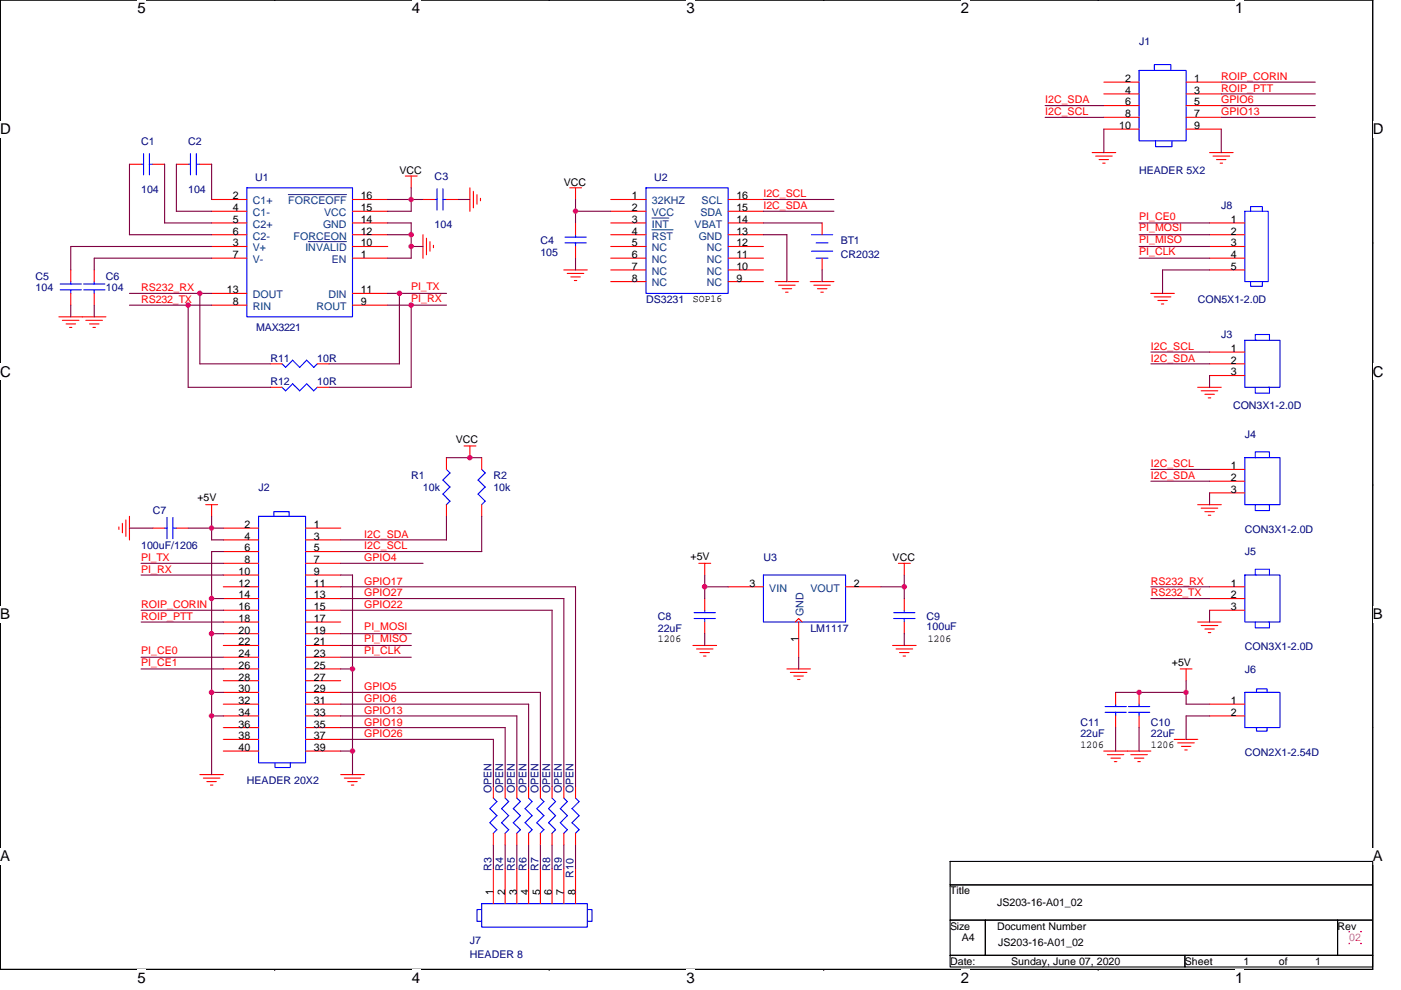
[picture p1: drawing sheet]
<svg xmlns="http://www.w3.org/2000/svg" width="297mm" height="210mm" viewBox="0 0 297 210" stroke-linecap="round" stroke-linejoin="round" font-family="sans-serif">
<path d="M.1 0h290.9v205.6h-290.9z" fill="none" stroke="#000" stroke-width=".23"/>
<g fill="#fff">
<path d="M29.1 0h1.8v3.5h-1.8z"/>
<path d="M29.1 205.6h1.8v3.5h-1.8z"/>
</g>
<path d="M58.2 0h.1M58.2 205.6h.1" fill="none" stroke="#000" stroke-width=".23"/>
<g fill="#fff">
<path d="M87.3 0h1.8v3.5h-1.8z"/>
<path d="M87.3 205.6h1.8v3.5h-1.8z"/>
</g>
<path d="M116.4 0h.1M116.4 205.6h.1" fill="none" stroke="#000" stroke-width=".23"/>
<g fill="#fff">
<path d="M145.5 0h1.8v3.5h-1.8z"/>
<path d="M145.5 205.6h1.8v3.5h-1.8z"/>
</g>
<path d="M174.6 0h.1M174.6 205.6h.1" fill="none" stroke="#000" stroke-width=".23"/>
<g fill="#fff">
<path d="M203.7 0h1.8v3.5h-1.8z"/>
<path d="M203.7 205.6h1.8v3.5h-1.8z"/>
</g>
<path d="M232.8 0h.1M232.8 205.6h.1" fill="none" stroke="#000" stroke-width=".23"/>
<g fill="#fff">
<path d="M261.9 0h1.8v3.5h-1.8z"/>
<path d="M261.9 205.6h1.8v3.5h-1.8z"/>
<path d="M.1 25.7h2.2v3.5h-2.2z"/>
<path d="M291 25.7h2.3v3.5h-2.3z"/>
<path d="M.1 77.1h2.2v3.5h-2.2z"/>
<path d="M291 77.1h2.3v3.5h-2.3z"/>
</g>
<path d="M.1 51.4h.1M291 51.4h.1" fill="none" stroke="#000" stroke-width=".23"/>
<g fill="#fff">
<path d="M.1 128.5h2.1v3.5h-2.1z"/>
<path d="M291 128.5h2.1v3.5h-2.1z"/>
</g>
<path d="M.1 102.8h.1M291 102.8h.1" fill="none" stroke="#000" stroke-width=".23"/>
<g fill="#fff">
<path d="M0 179.9h2.2v3.5h-2.2z"/>
<path d="M291 179.9h2.2v3.5h-2.2z"/>
</g>
<path d="M.1 154.2h.1M291 154.2h.1M201.4 182.7h89.6v5h-89.6zM201.4 187.7h89.6v7.5h-89.6zM201.4 195.2h7.5v7.4h-7.5zM208.9 195.2h74.7v7.4h-74.7zM283.6 195.2h7.4v7.4h-7.4zM201.4 202.6h49.8v2.5h-49.8zM251.2 202.6h39.8v2.5h-39.8z" fill="none" stroke="#000" stroke-width=".23"/>
<g fill="none" stroke="#f00" stroke-width=".23">
<path d="M234 17.4h7.5M234 19.9h7.5M251.5 17.4h7.4M251.5 19.9h7.4M27.4 34.8h2.5M32.4 34.8h2.5M37.4 34.8h2.5M42.4 34.8h2.5M85.9 37.3h2.6M87.2 37.3v2.6M99.6 39.8v5M120.8 39.8h2.5"/>
<path d="M122 39.8v2.5M231.6 32.4h5M232.3 33.1h3.5M233 33.8h2M233.8 34.6h.5M234 22.4h7.5M234 24.9h7.5M234 27.4h7.5M251.5 22.4h7.4M251.5 24.9h7.4M251.5 27.4h7.4M256.5 32.4h4.9"/>
<path d="M257.2 33.1h3.5M257.9 33.8h2M258.7 34.6h.5M15 57.3v2.4M20 57.3v2.4M44.9 42.3h7.4M44.9 44.8h7.4M44.9 47.3h7.4M44.9 49.8h7.4M44.9 52.3h7.4M44.9 54.8h7.4M74.7 42.3h7.5"/>
<path d="M74.7 44.8h7.5M74.7 47.3h7.5M74.7 49.8h7.5M74.7 52.3h7.5M74.7 54.8h7.5M89.7 42.3h2.5M89.7 49.8v5M90.4 50.5v3.5M91.2 51.3v2M91.9 52v.5M94.7 42.3h2.4M100.4 40.6v3.5"/>
<path d="M101.1 41.3v2M101.9 42.1v.5M119.5 57.3h5M120.3 58h3.5M121 58.7h2M121.8 59.5h.5M122 47.3v2.5M122 52.3v2.5M129.5 57.3h7.5M129.5 59.7h7.5M129.5 42.3h7.5M129.5 44.8h7.5"/>
<path d="M129.5 47.3h7.5M129.5 49.8h7.5M129.5 52.3h7.5M129.5 54.8h7.5M154.4 57.3h7.5M154.4 59.7h7.5M154.4 42.3h7.5M154.4 44.8h7.5M154.4 47.3h7.5M154.4 49.8h7.5M154.4 52.3h7.5M154.4 54.8h7.5"/>
<path d="M164.3 59.7h5M171.8 59.7h5M174.3 47.3v2.5M174.3 54.8v2.5M256.5 57.3h7.4M256.5 47.3h7.4M256.5 49.8h7.4M256.5 52.3h7.4M256.5 54.8h7.4M12.5 67.2h10M13.2 67.9h3.5M14 68.7h2"/>
<path d="M14.7 69.4h.5M15 62.2v2.5M18.2 67.9h3.5M19 68.7h2M19.7 69.4h.5M20 62.2v2.5M44.9 62.2h7.4M44.9 64.7h7.4M57.3 77.2h2.5M67.3 77.2h2.5M74.7 62.2h7.5M74.7 64.7h7.5"/>
<path d="M165.1 60.5h3.5M165.8 61.2h2M166.6 62h.5M172.5 60.5h3.5M173.3 61.2h2M174 62h.6M244 62.2h5M244.7 63h3.5M245.5 63.7h2M246.2 64.5h.5M256.5 74.7h7.4M256.5 77.2h7.4"/>
<path d="M256.5 79.7h7.4M57.3 82.1h2.5M67.3 82.1h2.5M94.7 97.1v2.5M98.4 94.6h2.5M99.6 94.6v2.5M102.1 97.1v2.5M253.9 82.1h5M254.7 82.9h3.5M255.5 83.6h2M256.2 84.4h.5M256.5 99.6h7.4"/>
<path d="M25.2 111.8v.5M25.9 111v2M26.7 110.3v3.5M27.4 109.5v5M32.4 112h2.5M37.4 112h2.5M43.6 107h2.5M44.9 107v2.5M47.3 119.5h7.5M47.3 112h7.5M47.3 114.5h7.5M47.3 117h7.5"/>
<path d="M64.8 119.5h7.4M64.8 112h7.4M64.8 114.5h7.4M64.8 117h7.4M94.7 107v2.5M102.1 107v2.5M148.2 119.5h2.5M149.4 119.5v2.5M190.5 119.5h2.5M191.7 119.5v2.5M253.9 107h5M254.7 107.8h3.5"/>
<path d="M255.5 108.5h2M256.2 109.3h.5M256.5 102.1h7.4M256.5 104.5h7.4M47.3 131.9h7.5M47.3 136.9h7.5M47.3 122h7.5M47.3 124.5h7.5M47.3 127h7.5M47.3 129.4h7.5M47.3 134.4h7.5M47.3 139.4h7.5"/>
<path d="M64.8 131.9h7.4M64.8 136.9h7.4M64.8 122h7.4M64.8 124.5h7.4M64.8 127h7.4M64.8 129.4h7.4M64.8 134.4h7.4M64.8 139.4h7.4M146.9 136.9h5M147.7 137.6h3.5M148.4 138.4h2M149.2 139.1h.5"/>
<path d="M149.4 127v2.4M149.4 131.9v2.5M154.4 124.5h7.5M168.6 131.9l.7-.7 .8 .7M169.3 131.9v7.5M179.3 124.5h7.4M189.2 136.9h5M190 137.6h3.5M190.7 138.4h2M191.5 139.1h.5M191.7 127v2.4M191.7 131.9v2.5"/>
<path d="M253.9 131.9h5M254.7 132.7h3.5M255.5 133.4h2M256.2 134.2h.5M256.5 124.5h7.4M256.5 127h7.4M256.5 129.4h7.4M47.3 141.9h7.5M47.3 156.8h7.5M47.3 159.3h7.5M47.3 144.4h7.5M47.3 146.9h7.5"/>
<path d="M47.3 149.4h7.5M47.3 151.8h7.5M47.3 154.3h7.5M64.8 141.9h7.4M64.8 156.8h7.4M64.8 159.3h7.4M64.8 144.4h7.4M64.8 146.9h7.4M64.8 149.4h7.4M64.8 151.8h7.4M64.8 154.3h7.4M166.8 141.9h5"/>
<path d="M167.6 142.6h3.5M168.3 143.4h2M169.1 144.1h.5M234 159.3h10M236.5 146.9v2.5M236.5 151.8v2.5M241.5 146.9v2.5M241.5 151.8v2.5M249 156.8h5M249.7 157.6h3.5M250.2 141.9h2.5M250.5 158.3h2"/>
<path d="M251.2 159.1h.5M251.5 141.9v2.5M256.5 149.4h7.4M256.5 151.8h7.4M42.4 164.3h5M43.1 165h3.5M43.9 165.8h2M44.6 166.5h.5M72.2 164.3h5.1M73 165h3.5M73.7 165.8h2M74.5 166.5h.5"/>
<path d="M104.6 166.8v2.5M104.6 176.7v2.5M107.1 166.8v2.5M107.1 176.7v2.5M109.6 166.8v2.5M109.6 176.7v2.5M112.1 166.8v2.5M112.1 176.7v2.5M114.6 166.8v2.5M114.6 176.7v2.5M117 166.8v2.5M117 176.7v2.5"/>
<path d="M119.5 166.8v2.5M119.5 176.7v2.5M122 166.8v2.5M122 176.7v2.5M234.8 160.1h3.5M235.5 160.8h2M236.3 161.5h.5M239.8 160.1h3.5M240.5 160.8h2M241.2 161.5h.6M104.6 184.2v7.5M107.1 184.2v7.5"/>
<path d="M109.6 184.2v7.5M112.1 184.2v7.5M114.6 184.2v7.5M117 184.2v7.5M119.5 184.2v7.5M122 184.2v7.5"/>
</g>
<g fill="none" stroke="#00f" stroke-width=".23">
<path d="M241.5 14.9h10v15h-10zM244.7 14.9v-1.2h3.5v1.2M29.9 34.8h.6M30.4 32.6v4.5M31.7 34.8h.7M31.7 32.6v4.5M39.9 34.8h.5M40.4 32.6v4.5M41.6 34.8h.8M41.6 32.6v4.5M52.3 39.8h22.4v27.4h-22.4zM137 39.8h17.4v22.4h-17.4z"/>
<path d="M245 29.9v1.2h3.5v-1.2M15 59.7v.6M20 59.7v.6M92.2 42.3h.5M92.7 40v4.6M93.9 42.3h.8M93.9 40v4.6M119.8 51.5h4.5M119.8 50.3h4.5M122 49.8v.5M122 51.5v.8M172 49.8h4.5"/>
<path d="M172 53.3h4.5M173 51.5h2.6M173 54.8h2.6M263.9 44.8h5v14.9h-5zM265.2 44.8v-1h2.4v1M265.2 59.7v1h2.4v-1M12.8 61.5h4.4M12.8 60.2h4.4M15 61.5v.7M17.7 61.5h4.5M17.7 60.2h4.5M20 61.5v.7"/>
<path d="M62 76.4l1.5 1.5M62 76.4l-1.5 1.5-.7-.7M65 76.4l1.5 1.5 .8-.7M65 76.4l-1.5 1.5M263.9 72.2h7.5v9.9h-7.5zM266.4 72.2h-.3v-1.2h3.1v1.2M62 81.4l1.5 1.5M62 81.4l-1.5 1.5-.7-.8M65 81.4l1.5 1.5 .8-.8M65 81.4l-1.5 1.5M94.7 99.6l.7 .7M102.1 99.6l.8 .7"/>
<path d="M263.9 97.1h7.5v9.9h-7.5zM266.1 82.1v1.3h3.1v-1.3h-.3M266.4 97.1h-.3v-1.3h3.1v1.3M34.9 112h.5M35.4 109.7v4.6M36.6 112h.8M36.7 109.7v4.6M54.8 109.5h10v52.3h-10zM58.1 109.5v-1h3.2v1M93.9 101.8l1.5 1.5-1.5 1.5M93.9 104.8l1.5 1.5M95.4 100.3l-1.5 1.5"/>
<path d="M95.4 106.3l-.8 .8M101.4 104.8l1.5 1.5M102.9 100.3l-1.6 1.5 1.6 1.5-1.6 1.5M102.9 106.3l-.8 .8M266.1 107v1.3h3.1v-1.3h-.3M147.2 131.2h4.5M147.2 129.9h4.5M149.4 129.4v.6M149.4 131.2v.7M161.9 122h17.4v9.9h-17.4zM189.5 131.2h4.5M189.5 129.9h4.5"/>
<path d="M191.7 129.4v.6M191.7 131.2v.7M263.9 122h7.5v9.9h-7.5zM266.1 131.9v1.3h3.1v-1.3h-.3M266.4 122h-.3v-1.3h3.1v1.3M234.3 151.1h4.5M234.3 149.9h4.5M236.5 149.4v.5M236.5 151.1v.7M239.3 151.1h4.5M239.3 149.9h4.5M241.5 149.4v.5"/>
<path d="M241.5 151.1v.7M263.9 146.9h7.5v7.4h-7.5zM266.4 154.3v.8h2.2v-.8M266.4 146.9v-.8h2.2v.8M58.3 161.8v1h3.2v-1M103.9 174.5l1.5 1.5M104.6 169.3l.8 .7M105.3 170l-1.5 1.5 1.6 1.5M105.3 173l-1.5 1.5M105.3 176l-.7 .8M106.4 171.5l1.5 1.5-1.6 1.5M106.4 174.5l1.5 1.5-.8 .8"/>
<path d="M107.1 169.3l.8 .7M107.8 170l-1.5 1.5M108.8 174.5l1.6 1.5-.8 .8M109.6 169.3l.8 .7M110.3 170l-1.5 1.5 1.6 1.5-1.6 1.5M111.3 174.5l1.5 1.5M112.1 169.3l.7 .7M112.8 170l-1.5 1.5 1.5 1.5M112.8 173l-1.5 1.5M112.8 176l-.7 .8M113.8 174.5l1.5 1.5-.7 .8M114.6 169.3l.7 .7"/>
<path d="M115.3 170l-1.5 1.5 1.5 1.5-1.5 1.5M116.3 174.5l1.5 1.5M117 169.3l.8 .7M117.8 170l-1.5 1.5 1.5 1.5M117.8 173l-1.5 1.5M117.8 176l-.8 .8M118.8 174.5l1.5 1.5M119.5 169.3l.8 .7M120.3 170l-1.5 1.5 1.5 1.5M120.3 173l-1.5 1.5M120.3 176l-.8 .8M121.3 174.5l1.5 1.5"/>
<path d="M122 169.3l.8 .7M122.8 170l-1.5 1.5 1.5 1.5M122.8 173l-1.5 1.5M122.8 176l-.8 .8M102.1 191.7h22.4v4.9h-22.4zM102.1 192.9h-1v2.5h1M124.5 192.9h1v2.5h-1"/>
</g>
<path d="M61.1 41.3h12.4M65.4 51.2h8.1M138.2 46.2h3.6M138.2 48.7h4.5" fill="none" stroke="#004080" stroke-width=".21"/>
<g fill="none" stroke="#800040" stroke-width=".23">
<path d="M258.9 17.4h20M258.9 19.9h20M27.4 34.8v15M34.9 34.8v12.5h10M37.4 34.8v10M44.9 34.8v7.5M87.2 39.8v5h-5M221.6 22.4h12.5M221.6 24.9h12.5M234 27.4v5M258.9 22.4h20M258.9 24.9h20"/>
<path d="M258.9 27.4v5M27.4 49.8h17.5M37.4 44.8h7.5M44.9 52.3h-29.9v5M44.9 54.8h-24.9v2.5M82.2 42.3h7.5M82.2 47.3h5v7.5h-5M82.2 49.8h5M87.2 52.3h2.5M97.1 42.3h2.5M122 44.8h7.5M122 42.3v5"/>
<path d="M122 54.7v2.6M161.8 49.8h5v9.9M161.8 42.3h15M161.8 44.8h15M161.8 47.3h12.5M174.3 57.2v2.5M241.5 47.3h15M241.5 49.8h15M241.5 52.3h15M241.5 54.8h15M256.5 57.3h-10v5M15 64.7v2.5"/>
<path d="M20 64.7v2.5M39.9 64.7v17.5l17.4-.1M42.4 62.2v15h14.9M44.9 62.2h-17.5M44.9 64.7h-17.5M84.7 62.2v15h-15M87.2 64.7v17.5l-17.5-.1M94.7 64.7h-12.5M94.7 62.2h-12.5M244 77.2h12.5M244 74.7h12.5M256.5 79.7v2.5"/>
<path d="M102.1 97.1h-7.5M244 99.6h12.5M27.4 112h5M29.9 119.5h17.4M39.9 112h7.5M44.9 109.5v5M44.9 114.5h2.5M47.4 117h-2.5v47.3M72.2 114.5h22.5M72.2 119.5h17.5M94.7 109.5v5M102.1 109.5v7.5h-29.9"/>
<path d="M244 102.1h12.5M256.5 104.5v2.6M29.9 139.4h17.4M29.9 122h17.4M29.9 129.4h17.5M29.9 131.9h17.5M44.9 134.4h2.5M44.9 127h2.5M72.2 134.4h15M72.2 139.4h15M72.2 136.9h15M72.2 122h2.6l-.1 42.3"/>
<path d="M72.2 124.5h49.8M72.2 127h47.4M72.2 129.4h44.9M117 129.4v37.4M119.5 127v39.8M122 124.5v42.3M149.4 122v5M149.4 124.5h5M149.4 134.4v2.5M169.3 139.4v2.5M186.8 124.5h4.9M191.7 122v5"/>
<path d="M191.7 134.4v2.5M244 124.5h12.5M244 127h12.5M256.5 129.4v2.6M29.9 141.9h17.4M44.9 146.9h2.5M44.9 151.8h2.5M72.2 159.3h2.6M72.2 141.9h2.6M72.2 146.9h42.4v19.9M72.2 149.4h39.9M72.2 151.8h37.4"/>
<path d="M72.2 154.3h34.9v12.5M72.2 156.8h32.4M104.6 156.8v10M109.6 151.8v15M112.1 149.4v17.4M236.5 154.3v5M241.5 154.3v5M251.5 144.4v5h5M251.5 146.9h-15M256.5 151.8h-5v5M104.6 179.2v5M107.1 179.2v5"/>
<path d="M109.6 179.2v5M112.1 179.2v5M114.6 179.2v5M117 179.2v5M119.5 179.2v5M122 179.2v5"/>
</g>
<path d="M286 197.6l.1 .1z" fill="#f0f"/>
<path d="M286 197.5l.1 .2z" fill="none" stroke="#f0f" stroke-width=".21"/>
<path d="M288.5 197.6l.1 .1z" fill="#f0f"/>
<path d="M288.5 197.5l.1 .2z" fill="none" stroke="#f0f" stroke-width=".21"/>
<path d="M288.5 200.1l.1 .1z" fill="#f0f"/>
<path d="M288.5 200l.1 .2z" fill="none" stroke="#f0f" stroke-width=".21"/>
<path d="M286 200.1l.1 .1z" fill="#f0f"/>
<path d="M286 200l.1 .2z" fill="none" stroke="#f0f" stroke-width=".21"/>
<g fill="#f0f" stroke="#f0f" stroke-width=".23">
<circle cx="122" cy="44.8" r=".49"/>
<circle cx="42.4" cy="62.2" r=".49"/>
<circle cx="44.8" cy="146.9" r=".49"/>
<circle cx="241.5" cy="146.9" r=".49"/>
<circle cx="149.4" cy="124.4" r=".5"/>
<circle cx="191.7" cy="124.4" r=".49"/>
<circle cx="44.8" cy="112" r=".49"/>
<circle cx="87.2" cy="42.3" r=".49"/>
<circle cx="74.7" cy="141.9" r=".49"/>
<circle cx="74.7" cy="159.3" r=".49"/>
<circle cx="44.8" cy="151.8" r=".49"/>
<circle cx="99.6" cy="97.1" r=".49"/>
<circle cx="44.8" cy="126.9" r=".49"/>
<circle cx="44.8" cy="134.4" r=".49"/>
<circle cx="251.5" cy="146.9" r=".49"/>
<circle cx="87.2" cy="52.3" r=".49"/>
<circle cx="87.2" cy="49.8" r=".5"/>
<circle cx="84.7" cy="62.2" r=".49"/>
<circle cx="39.9" cy="64.7" r=".49"/>
<circle cx="87.2" cy="64.7" r=".49"/>
</g>
<g font-size="3.2">
<text x="29.1" y="2.8">5</text>
<text x="87.3" y="2.8">4</text>
<text x="145.5" y="2.8">3</text>
<text x="203.7" y="2.8">2</text>
<text x="261.9" y="2.8">1</text>
<text x=".1" y="28.5">D</text>
<text x="291" y="28.5">D</text>
<text x=".1" y="79.9">C</text>
<text x="291" y="79.9">C</text>
<text x=".1" y="131.3">B</text>
<text x="291" y="131.3">B</text>
<text x=".1" y="182.7">A</text>
<text x="291" y="182.7">A</text>
<text x="29.1" y="208.4">5</text>
<text x="87.3" y="208.4">4</text>
<text x="145.5" y="208.4">3</text>
<text x="203.7" y="208.4">2</text>
<text x="261.9" y="208.4">1</text>
</g>
<g font-size="2.2" fill="#000080">
<text x="241.5" y="9.5">J1</text>
<text x="29.9" y="30.6">C1</text>
<text x="39.9" y="30.6">C2</text>
<text x="29.9" y="40.9">104</text>
<text x="39.9" y="40.9">104</text>
<text x="54.1" y="38.4">U1</text>
<text x="92.2" y="38.1">C3</text>
<text x="138.7" y="38.4">U2</text>
<text x="241.5" y="36.9">HEADER 5X2</text>
<text x="258.9" y="44.3">J8</text>
<text x="92.2" y="48.3">104</text>
<text x="114.6" y="51.8">C4</text>
<text x="178.3" y="51.8">BT1</text>
<text x="7.5" y="59.3">C5</text>
<text x="22.5" y="59.3">C6</text>
<text x="114.6" y="54.3">105</text>
<text x="178.3" y="54.8">CR2032</text>
<text x="7.5" y="61.8">104</text>
<text x="22.5" y="61.8">104</text>
<text x="137" y="64.3">DS3231</text>
<text x="254" y="64.3">CON5X1-2.0D</text>
<text x="54.3" y="70.2">MAX3221</text>
<text x="258.9" y="71.7">J3</text>
<text x="57.3" y="76.7">R11</text>
<text x="67.3" y="76.7">10R</text>
<text x="57.3" y="81.7">R12</text>
<text x="67.3" y="81.7">10R</text>
<text x="261.4" y="86.7">CON3X1-2.0D</text>
<text x="263.9" y="92.9">J4</text>
<text x="87.2" y="101.6">R1</text>
<text x="104.6" y="101.6">R2</text>
<text x="54.8" y="104.1">J2</text>
<text x="89.7" y="104.1">10k</text>
<text x="104.6" y="104.1">10k</text>
<text x="32.4" y="109.1">C7</text>
<text x="263.9" y="113.1">CON3X1-2.0D</text>
<text x="29.9" y="116.5">100uF/1206</text>
<text x="161.9" y="119">U3</text>
<text x="263.9" y="117.8">J5</text>
<text x="139.5" y="131.5">C8</text>
<text x="196.5" y="131.5">C9</text>
<text x="139.5" y="134">22uF</text>
<text x="171.8" y="134">LM1117</text>
<text x="196.5" y="133.7">100uF</text>
<text x="263.9" y="137.9">CON3X1-2.0D</text>
<text x="263.9" y="142.7">J6</text>
<text x="229.1" y="153.9">C11</text>
<text x="244" y="153.9">C10</text>
<text x="229.1" y="156.4">22uF</text>
<text x="244" y="156.4">22uF</text>
<text x="263.9" y="160.3">CON2X1-2.54D</text>
<text x="52.3" y="166.3">HEADER 20X2</text>
<text x="104.2" y="168.3" transform="rotate(-90 104.2 168.3)">OPEN</text>
<text x="106.7" y="168.3" transform="rotate(-90 106.7 168.3)">OPEN</text>
<text x="109.2" y="168.3" transform="rotate(-90 109.2 168.3)">OPEN</text>
<text x="111.7" y="168.3" transform="rotate(-90 111.7 168.3)">OPEN</text>
<text x="114.1" y="168.3" transform="rotate(-90 114.1 168.3)">OPEN</text>
<text x="116.6" y="168.3" transform="rotate(-90 116.6 168.3)">OPEN</text>
<text x="119.1" y="168.3" transform="rotate(-90 119.1 168.3)">OPEN</text>
<text x="121.6" y="168.3" transform="rotate(-90 121.6 168.3)">OPEN</text>
<text x="104.2" y="184.7" transform="rotate(-90 104.2 184.7)">R3</text>
<text x="106.7" y="184.7" transform="rotate(-90 106.7 184.7)">R4</text>
<text x="109.2" y="184.7" transform="rotate(-90 109.2 184.7)">R5</text>
<text x="111.7" y="184.7" transform="rotate(-90 111.7 184.7)">R6</text>
<text x="114.1" y="184.7" transform="rotate(-90 114.1 184.7)">R7</text>
<text x="116.6" y="184.7" transform="rotate(-90 116.6 184.7)">R8</text>
<text x="119.1" y="184.7" transform="rotate(-90 119.1 184.7)">R9</text>
<text x="121.6" y="186.2" transform="rotate(-90 121.6 186.2)">R10</text>
<text x="99.6" y="200.2">J7</text>
<text x="99.6" y="203.2">HEADER 8</text>
</g>
<g font-size="2.2">
<text x="238.5" y="17.4">2</text>
<text x="253.2" y="17.4">1</text>
<text x="238.5" y="19.9">4</text>
<text x="238.5" y="22.4">6</text>
<text x="253.2" y="19.9">3</text>
<text x="253.2" y="22.4">5</text>
<text x="237.3" y="27.4">10</text>
<text x="238.5" y="24.9">8</text>
<text x="253.2" y="24.9">7</text>
<text x="253.2" y="27.4">9</text>
<text x="84.7" y="36.9">VCC</text>
<text x="119.5" y="39.4">VCC</text>
<text x="49.4" y="42.3">2</text>
<text x="49.4" y="44.8">4</text>
<text x="49.4" y="47.3">5</text>
<text x="76.5" y="47.3">14</text>
<text x="76.5" y="44.8">15</text>
<text x="76.5" y="42.3">16</text>
<text x="134" y="42.3">1</text>
<text x="134" y="44.8">2</text>
<text x="134" y="47.3">3</text>
<text x="156.1" y="47.3">14</text>
<text x="156.1" y="44.8">15</text>
<text x="156.1" y="42.3">16</text>
<text x="260.9" y="47.3">1</text>
<text x="49.4" y="52.3">3</text>
<text x="49.4" y="49.8">6</text>
<text x="76.5" y="52.3">10</text>
<text x="76.5" y="49.8">12</text>
<text x="134" y="49.8">4</text>
<text x="134" y="52.3">5</text>
<text x="156.1" y="52.3">12</text>
<text x="156.1" y="49.8">13</text>
<text x="260.9" y="49.8">2</text>
<text x="260.9" y="52.3">3</text>
<text x="49.4" y="54.7">7</text>
<text x="76.5" y="54.7">1</text>
<text x="134" y="54.7">6</text>
<text x="134" y="57.2">7</text>
<text x="134" y="59.7">8</text>
<text x="156.1" y="59.7">9</text>
<text x="156.1" y="57.2">10</text>
<text x="156.1" y="54.7">11</text>
<text x="260.9" y="54.7">4</text>
<text x="260.9" y="57.2">5</text>
<text x="48.1" y="62.2">13</text>
<text x="49.4" y="64.7">8</text>
<text x="76.5" y="64.7">9</text>
<text x="76.5" y="62.2">11</text>
<text x="146.9" y="64">SOP16</text>
<text x="260.9" y="74.7">1</text>
<text x="260.9" y="77.2">2</text>
<text x="260.9" y="79.6">3</text>
<text x="96.6" y="93.9">VCC</text>
<text x="260.9" y="99.5">1</text>
<text x="41.9" y="106.3">+5V</text>
<text x="260.9" y="102">2</text>
<text x="260.9" y="104.5">3</text>
<text x="51.8" y="112">2</text>
<text x="66.5" y="112">1</text>
<text x="51.8" y="114.5">4</text>
<text x="51.8" y="117">6</text>
<text x="51.8" y="119.5">8</text>
<text x="66.5" y="114.5">3</text>
<text x="66.5" y="117">5</text>
<text x="66.5" y="119.5">7</text>
<text x="146.4" y="118.8">+5V</text>
<text x="189.2" y="119">VCC</text>
<text x="50.6" y="121.9">10</text>
<text x="50.6" y="124.4">12</text>
<text x="66.5" y="121.9">9</text>
<text x="66.5" y="124.4">11</text>
<text x="158.9" y="124.4">3</text>
<text x="181" y="124.4">2</text>
<text x="260.9" y="124.4">1</text>
<text x="50.6" y="126.9">14</text>
<text x="50.6" y="129.4">16</text>
<text x="50.6" y="131.9">18</text>
<text x="66.5" y="126.9">13</text>
<text x="66.5" y="129.4">15</text>
<text x="66.5" y="131.9">17</text>
<text x="260.9" y="126.9">2</text>
<text x="260.9" y="129.4">3</text>
<text x="50.6" y="134.4">20</text>
<text x="50.6" y="136.9">22</text>
<text x="66.5" y="134.4">19</text>
<text x="66.5" y="136.9">21</text>
<text x="139.5" y="136.2">1206</text>
<text x="169.3" y="136.3" transform="rotate(-90 169.3 136.3)">1</text>
<text x="196.7" y="136.2">1206</text>
<text x="50.6" y="139.4">24</text>
<text x="50.6" y="141.9">26</text>
<text x="66.5" y="139.4">23</text>
<text x="66.5" y="141.9">25</text>
<text x="248.5" y="141.2">+5V</text>
<text x="50.6" y="144.4">28</text>
<text x="50.6" y="146.8">30</text>
<text x="50.6" y="149.3">32</text>
<text x="66.5" y="144.4">27</text>
<text x="66.5" y="146.8">29</text>
<text x="66.5" y="149.3">31</text>
<text x="260.9" y="149.3">1</text>
<text x="50.6" y="151.8">34</text>
<text x="50.6" y="154.3">36</text>
<text x="66.5" y="151.8">33</text>
<text x="66.5" y="154.3">35</text>
<text x="260.9" y="151.8">2</text>
<text x="50.6" y="156.8">38</text>
<text x="50.6" y="159.3">40</text>
<text x="66.5" y="156.8">37</text>
<text x="66.5" y="159.3">39</text>
<text x="229.1" y="158.6">1206</text>
<text x="244" y="158.6">1206</text>
<text x="104.6" y="189.9" transform="rotate(-90 104.6 189.9)">1</text>
<text x="107.1" y="189.9" transform="rotate(-90 107.1 189.9)">2</text>
<text x="109.6" y="189.9" transform="rotate(-90 109.6 189.9)">3</text>
<text x="112.1" y="189.9" transform="rotate(-90 112.1 189.9)">4</text>
<text x="114.6" y="189.9" transform="rotate(-90 114.6 189.9)">5</text>
<text x="117" y="189.9" transform="rotate(-90 117 189.9)">6</text>
<text x="119.5" y="189.9" transform="rotate(-90 119.5 189.9)">7</text>
<text x="122" y="189.9" transform="rotate(-90 122 189.9)">8</text>
<text x="201.4" y="189.7">Title</text>
<text x="201.4" y="197.2">Size</text>
<text x="211.4" y="197.2">Document Number</text>
<text x="211.4" y="192.2">JS203-16-A01_02</text>
<text x="283.6" y="197.2">Rev</text>
<text x="203.9" y="199.7">A4</text>
<text x="211.6" y="200.7">JS203-16-A01_02</text>
<text x="201.4" y="204.7">Date:</text>
<text x="214.4" y="204.7">Sunday, June 07, 2020</text>
<text x="251.2" y="204.7">Sheet</text>
<text x="263.7" y="204.7">1</text>
<text x="271.1" y="204.7">of</text>
<text x="278.8" y="204.7">1</text>
</g>
<g font-size="2.2" fill="#f00">
<text x="258.9" y="17">ROIP_CORIN</text>
<text x="221.6" y="21.9">I2C_SDA</text>
<text x="258.9" y="21.9">GPIO6</text>
<text x="258.9" y="19.5">ROIP_PTT</text>
<text x="221.6" y="24.4">I2C_SCL</text>
<text x="258.9" y="24.4">GPIO13</text>
<text x="161.9" y="41.9">I2C_SCL</text>
<text x="161.9" y="44.3">I2C_SDA</text>
<text x="241.5" y="46.6">PI_CE0</text>
<text x="241.5" y="51.6">PI_MISO</text>
<text x="241.5" y="49.1">PI_MOSI</text>
<text x="241.5" y="54.1">PI_CLK</text>
<text x="29.9" y="61.8">RS232_RX</text>
<text x="29.9" y="64.3">RS232_TX</text>
<text x="87.2" y="61.5">PI_TX</text>
<text x="87.2" y="64">PI_RX</text>
<text x="244" y="76.7">I2C_SDA</text>
<text x="244" y="74.2">I2C_SCL</text>
<text x="244" y="101.6">I2C_SDA</text>
<text x="244" y="99.1">I2C_SCL</text>
<text x="29.9" y="119">PI_TX</text>
<text x="77.2" y="114">I2C_SDA</text>
<text x="77.2" y="116.5">I2C_SCL</text>
<text x="77.2" y="119">GPIO4</text>
<text x="29.9" y="121.5">PI_RX</text>
<text x="77.2" y="124">GPIO17</text>
<text x="244" y="124">RS232_RX</text>
<text x="29.9" y="129">ROIP_CORIN</text>
<text x="29.9" y="131.5">ROIP_PTT</text>
<text x="77.2" y="126.5">GPIO27</text>
<text x="77.2" y="129">GPIO22</text>
<text x="244" y="126.5">RS232_TX</text>
<text x="77.2" y="133.7">PI_MOSI</text>
<text x="77.2" y="136.2">PI_MISO</text>
<text x="29.9" y="138.7">PI_CE0</text>
<text x="29.9" y="141.2">PI_CE1</text>
<text x="77.2" y="138.7">PI_CLK</text>
<text x="77.2" y="148.9">GPIO6</text>
<text x="77.2" y="146.4">GPIO5</text>
<text x="77.2" y="151.4">GPIO13</text>
<text x="77.2" y="153.9">GPIO19</text>
<text x="77.2" y="156.4">GPIO26</text>
</g>
<g font-size="2.2" fill="#004080">
<text x="53.6" y="43.3">C1+</text>
<text x="53.6" y="45.8">C1-</text>
<text x="61.1" y="43.3">FORCEOFF</text>
<text x="68.7" y="45.8">VCC</text>
<text x="138.2" y="43.3">32KHZ</text>
<text x="138.2" y="45.8">VCC</text>
<text x="148.5" y="45.8">SDA</text>
<text x="148.8" y="43.3">SCL</text>
<text x="53.6" y="53.3">V+</text>
<text x="53.6" y="48.3">C2+</text>
<text x="53.6" y="50.8">C2-</text>
<text x="62.2" y="50.8">FORCEON</text>
<text x="64.7" y="53.3">INVALID</text>
<text x="68.5" y="48.3">GND</text>
<text x="138.2" y="50.8">RST</text>
<text x="138.2" y="53.3">NC</text>
<text x="138.2" y="48.3">INT</text>
<text x="147.3" y="48.3">VBAT</text>
<text x="148.1" y="50.8">GND</text>
<text x="149.9" y="53.3">NC</text>
<text x="53.6" y="55.8">V-</text>
<text x="70.4" y="55.8">EN</text>
<text x="138.2" y="55.8">NC</text>
<text x="138.2" y="58.3">NC</text>
<text x="149.9" y="58.3">NC</text>
<text x="149.9" y="55.8">NC</text>
<text x="53.6" y="63.2">DOUT</text>
<text x="53.6" y="65.7">RIN</text>
<text x="67.1" y="65.7">ROUT</text>
<text x="69.6" y="63.2">DIN</text>
<text x="138.2" y="60.7">NC</text>
<text x="149.9" y="60.7">NC</text>
<text x="163.1" y="125.5">VIN</text>
<text x="171.8" y="125.5">VOUT</text>
<text x="170.4" y="130.7" transform="rotate(-90 170.4 130.7)">GND</text>
</g>
<text font-size="2.2" fill="#f0f" x="286.1" y="199.7">02</text>
</svg>
